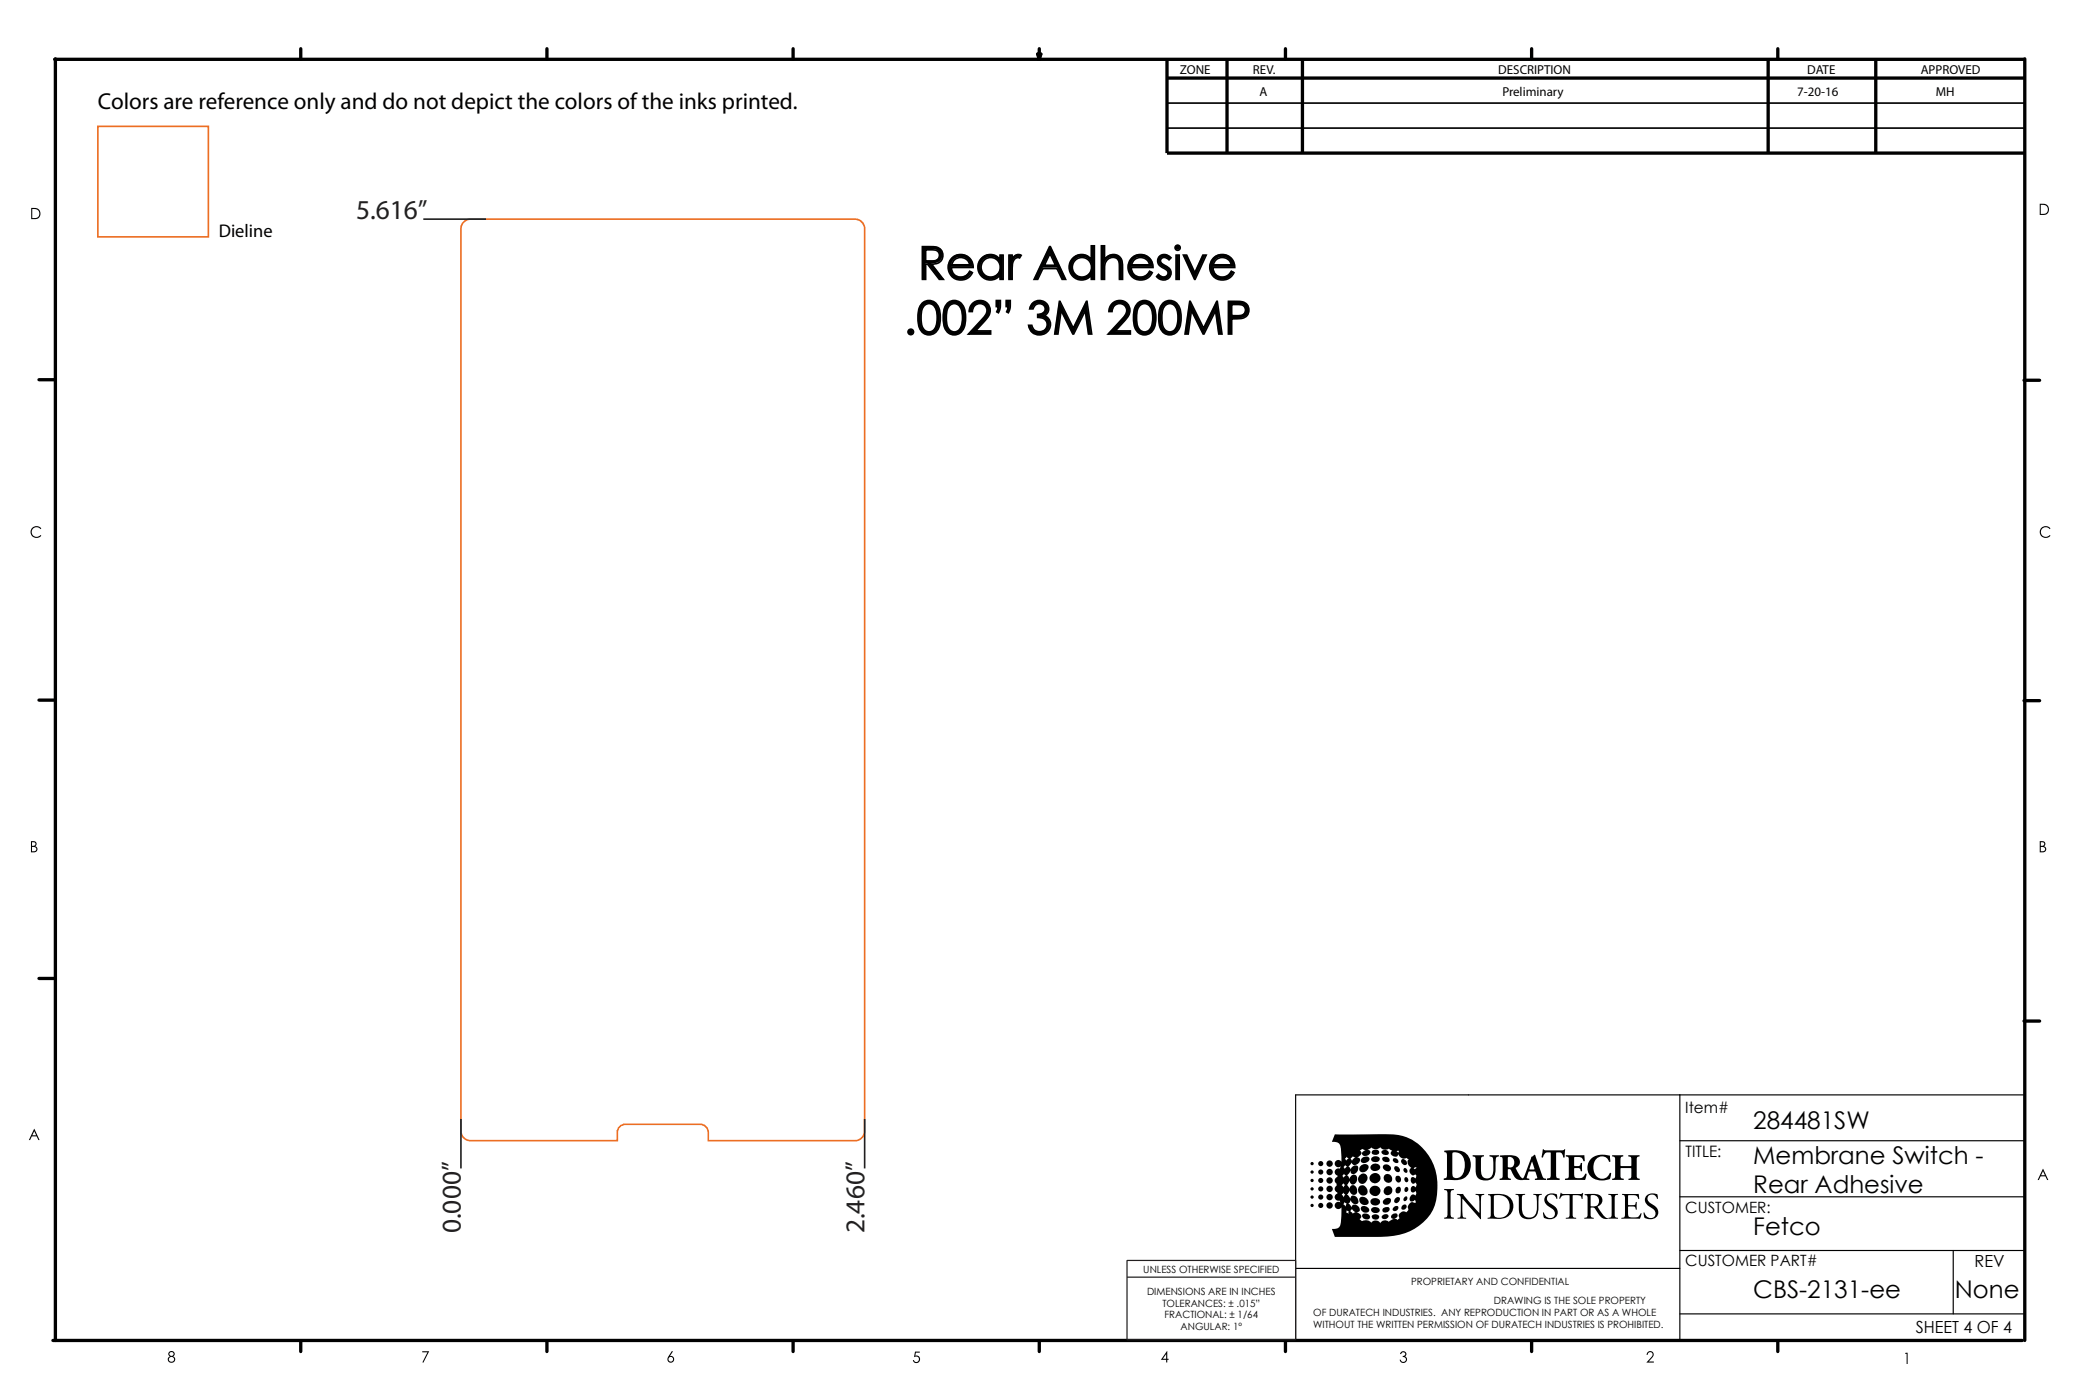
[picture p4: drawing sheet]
<svg xmlns="http://www.w3.org/2000/svg" width="323mm" height="214mm" viewBox="0 0 323 214" stroke-linecap="round" stroke-linejoin="round" font-family="sans-serif">
<!-- layer: Print -->
<path d="M15.1 19.6h17.1v17.1h-17.1zM71.6 34.5l.8-.5 .4-.1h59.5a1.49 1.49 0 0 1 1.5 1.5v139.7a1.49 1.49 0 0 1-1.5 1.5h-22.7v-1.3a1.27 1.27 0 0 0-1.3-1.3h-11.5a1.27 1.27 0 0 0-1.3 1.3v1.3h-22.7a1.49 1.49 0 0 1-1.5-1.5v-139.7z" fill="none" stroke="#ec6e23" stroke-width=".25"/>
<g fill="none" stroke="#000" stroke-width=".25">
<path d="M142.8 38.2h1a1.8 1.8 0 0 1 2.1 1 1.41 1.41 0 0 1-1.7 1.7l1.8 2.3h-.6l-1.8-2.3h-.3v2.3h-.5zM143.3 38.7h.9a.89 .89 0 0 1 1.1 .4 .89 .89 0 0 1-.4 1.2l-1.6 .1zM147.5 39.8a1.93 1.93 0 0 1 2.1-.2 1.93 1.93 0 0 1 1 1.8h-3.4a1.48 1.48 0 0 0 1.2 1.5 1.48 1.48 0 0 0 1.7-.9l.4 .2a1.99 1.99 0 0 1-3 .7 1.99 1.99 0 0 1 0-3.1zM151.9 40a1.85 1.85 0 0 1 2.9 .2v-.7h.5v3.7h-.5v-.6a1.95 1.95 0 0 1-2.9 .2 1.95 1.95 0 0 1 0-2.8zM156.2 39.5h.5v.5a1.03 1.03 0 0 1 1.4-.5l-.3 .4a.86 .86 0 0 0-1.1 1v2.3h-.5zM162.4 38.2h.2l2.3 5h-.5l-.8-1.6h-2.2l-.8 1.6h-.6zM162.5 39.2l.9 1.9h-1.8zM166 40a1.84 1.84 0 0 1 2.9 .2v-2.2h.5v5.2h-.5v-.6a1.94 1.94 0 0 1-2.8 .2 1.94 1.94 0 0 1-.1-2.8zM170.5 38h.5v2.2a1.47 1.47 0 0 1 1.7-.8 1.47 1.47 0 0 1 1 1.6v2.2h-.4v-1.7a1.25 1.25 0 0 0-.8-1.6 1.41 1.41 0 0 0-1.5 1.6v1.7h-.5zM175.3 39.8a1.93 1.93 0 0 1 2.1-.2 1.93 1.93 0 0 1 1.1 1.8h-3.4a1.48 1.48 0 0 0 1.2 1.5 1.48 1.48 0 0 0 1.6-.9l.4 .2a1.99 1.99 0 0 1-3 .7 1.99 1.99 0 0 1 0-3.1zM179.5 39.7a1.23 1.23 0 0 1 1.7 .2l-.3 .3a.7 .7 0 0 0-.7-.4 .7 .7 0 0 0-.6 .6l.1 .3 .6 .4a1.15 1.15 0 0 1 .8 1.7 1.15 1.15 0 0 1-1.8 .3l-.3-.3 .3-.3a.76 .76 0 0 0 .9 .4 .76 .76 0 0 0 .6-.8l-.5-.5a1.33 1.33 0 0 1-1.1-1.5zM182 39.5h.5v3.7h-.5z"/>
<path d="M183.2 39.5h.5l1.2 2.7 1.3-2.7h.5l-1.7 3.7h-.1zM188 39.8a1.93 1.93 0 0 1 2.1-.2 1.93 1.93 0 0 1 1 1.8h-3.4a1.48 1.48 0 0 0 1.2 1.5 1.48 1.48 0 0 0 1.7-.9l.4 .2a1.99 1.99 0 0 1-3.1 .7 1.99 1.99 0 0 1 .1-3.1zM142.7 47a1.61 1.61 0 0 1 1.7-.4 1.61 1.61 0 0 1 1 1.4 3.7 3.7 0 0 1-.7 3.5 1.65 1.65 0 0 1-2.6-1.4 3.9 3.9 0 0 1 .6-3.1zM143 47.4a1.13 1.13 0 0 1 1.3-.3 1.13 1.13 0 0 1 .7 1.1 3.4 3.4 0 0 1-.6 3 1.14 1.14 0 0 1-1.8-1 4.3 4.3 0 0 1 .4-2.8zM146.6 47a1.61 1.61 0 0 1 1.7-.4 1.61 1.61 0 0 1 1 1.4 3.7 3.7 0 0 1-.7 3.5 1.65 1.65 0 0 1-2.6-1.4 3.9 3.9 0 0 1 .6-3.1zM146.9 47.4a1.13 1.13 0 0 1 1.3-.3 1.13 1.13 0 0 1 .7 1.1 3.4 3.4 0 0 1-.6 3 1.14 1.14 0 0 1-1.7-1 4.3 4.3 0 0 1 .3-2.8zM147.7 40.2a1.44 1.44 0 0 1 2.4 .8h-2.8zM150.5 47a1.6 1.6 0 0 1 2.3 0 1.6 1.6 0 0 1-.1 2.3l-1.7 1.9h2.3v.5h-3.4l1.9-2.1a1.84 1.84 0 0 0 .8-2.1 1.16 1.16 0 0 0-1.3-.5 1.16 1.16 0 0 0-.8 1.2h-.5a1.74 1.74 0 0 1 .5-1.2zM154.2 46.5h.6v1.1l-.3 .8-.2-.2 .2-.7h-.3zM155.7 46.5h.7l-.1 1.1-.2 .8-.3-.2 .2-.7h-.3zM159.9 46.8a1.4 1.4 0 0 1 1.7-.1 1.4 1.4 0 0 1 .5 1.7l-.4 .5a1.6 1.6 0 0 1 .7 2.1 1.6 1.6 0 0 1-2.1 .7l-.7-.5-.3-.5-.1-.4h.5a1.16 1.16 0 0 0 1.7 1 1.16 1.16 0 0 0 .2-1.9l-1-.3v-.4a.91 .91 0 0 0 .9-.3 .91 .91 0 0 0 .2-1 .99 .99 0 0 0-1.1-.4 .99 .99 0 0 0-.7 .8h-.5l.2-.5zM164 46.6l2.1 4.2 2.1-4.2 .8 5.1h-.5l-.5-3.6-1.8 3.6h-.2l-1.8-3.6-.5 3.6h-.5z"/>
<path d="M172.1 47a1.6 1.6 0 0 1 2.3 0 1.6 1.6 0 0 1 0 2.3l-1.8 1.9h2.3v.5h-3.4l1.9-2.1a1.84 1.84 0 0 0 .8-2.1 1.16 1.16 0 0 0-1.3-.5 1.16 1.16 0 0 0-.8 1.2h-.5a1.74 1.74 0 0 1 .5-1.2zM175.6 40.2a1.44 1.44 0 0 1 2.3 .8h-2.8zM176.1 47a1.61 1.61 0 0 1 1.6-.4 1.61 1.61 0 0 1 1.1 1.4 3.7 3.7 0 0 1-.8 3.5 1.65 1.65 0 0 1-2.5-1.4 3.9 3.9 0 0 1 .6-3.1zM176.3 47.4a1.13 1.13 0 0 1 1.3-.3 1.13 1.13 0 0 1 .7 1.1 3.4 3.4 0 0 1-.5 3 1.14 1.14 0 0 1-1.8-1 4.3 4.3 0 0 1 .3-2.8zM180 47a1.61 1.61 0 0 1 1.6-.4 1.61 1.61 0 0 1 1.1 1.4 3.7 3.7 0 0 1-.8 3.5 1.65 1.65 0 0 1-2.5-1.4 3.9 3.9 0 0 1 .6-3.1zM180.2 47.4a1.13 1.13 0 0 1 1.3-.3 1.13 1.13 0 0 1 .7 1.1 3.4 3.4 0 0 1-.5 3 1.14 1.14 0 0 1-1.8-1 4.3 4.3 0 0 1 .3-2.8zM184.1 46.6l2.2 4.2 2.1-4.2 .7 5.1h-.5l-.5-3.6-1.8 3.6h-.1l-1.8-3.6-.5 3.6h-.5zM188.2 40.2a1.44 1.44 0 0 1 2.4 .8h-2.8zM190.1 46.6h1a1.79 1.79 0 0 1 2.2 1.1 1.34 1.34 0 0 1-1.5 1.6h-1.2v2.4h-.5zM190.6 47.1h.9a.89 .89 0 0 1 1.2 .5 .89 .89 0 0 1-.5 1.2l-1.6 .1z"/>
<circle cx="182.3" cy="38.3" r=".4"/>
<circle cx="141" cy="51.4" r=".43"/>
<circle cx="153.3" cy="41.4" r="1.5"/>
<circle cx="167.5" cy="41.4" r="1.5"/>
</g>
<path d="M260 176.6h53.4M260 169.5v38M313.4 169.5h-112.9v37.9M200.5 196.3h59.5M260 185.2h53.4M260 193.6h53.4M302.3 193.6v9.8M260 203.4h53.4" fill="none" stroke="#000" stroke-width=".18"/>
<g fill="#000">
<path d="M5 81.7a.95 .95 0 0 1 1.4 .1l-.1 .1a.75 .75 0 0 0-1.1-.1 .75 .75 0 0 0 0 1.1 .75 .75 0 0 0 1.1-.1l.1 .1a.93 .93 0 0 1-1.4 .2 .93 .93 0 0 1 0-1.4zM316 81.7a.95 .95 0 0 1 1.4 .1l-.2 .1a.75 .75 0 0 0-1.1-.1 .75 .75 0 0 0 0 1.1 .75 .75 0 0 0 1.1-.1l.2 .1a.93 .93 0 0 1-1.4 .2 .93 .93 0 0 1 0-1.4zM210.9 179.2a.63 .63 0 0 1 1.1 .2 .85 .85 0 0 1-1.3 .4l-.1-.2zM212.4 179.1a.69 .69 0 0 1 1.1 .3 .75 .75 0 0 1-1.3 .1zM212.5 178.1a.57 .57 0 0 1 .6-.1 .57 .57 0 0 1 .3 .5l-.3 .2a.46 .46 0 0 1-.6 0 .46 .46 0 0 1 0-.6zM214 179.1a.57 .57 0 0 1 .8 0 .57 .57 0 0 1 .1 .7 .69 .69 0 0 1-1-.5zM213.8 178.2a.59 .59 0 0 1 .8-.2 .59 .59 0 0 1 .3 .6 .63 .63 0 0 1-.7 .1 .63 .63 0 0 1-.4-.5zM215.7 179.3a.51 .51 0 0 1 .6 .1 .51 .51 0 0 1 .1 .6 .49 .49 0 0 1-.6-.1 .49 .49 0 0 1-.1-.6zM228 178.8h1.6v.2l-.3 .1-.1 .5a4.2 4.2 0 0 0 .2 2.5 .94 .94 0 0 0 1.1 .2 .94 .94 0 0 0 .6-.9v-1.8a.5 .5 0 0 0-.6-.6v-.2h1.5v.2a.48 .48 0 0 0-.5 .6v1.3a1.59 1.59 0 0 1-1.1 1.8 1.59 1.59 0 0 1-1.9-.8l-.1-2.6-.1-.2-.4-.1zM238.8 177.9l.3 .1h2.5l.6-.1v1.2h-.2a.74 .74 0 0 0-1.1-.7v3.7v.2l.5 .1v.2h-1.9v-.2l.4-.1 .1-.2v-3.7a.84 .84 0 0 0-1.2 .8l-.2-.1zM246.2 179.4a2.99 2.99 0 0 1 3-.5v.9h-.2a1.2 1.2 0 0 0-1.2-.8 1.2 1.2 0 0 0-1.1 1.1 1.71 1.71 0 0 0 1.3 2.3 1.25 1.25 0 0 0 1.1-.8h.3a.83 .83 0 0 1-.8 1 2.18 2.18 0 0 1-2.9-1.8 1.92 1.92 0 0 1 .5-1.4zM210.5 183.6a.83 .83 0 0 1 1 .3 .83 .83 0 0 1-.2 1.1 .85 .85 0 0 1-1-.4 .85 .85 0 0 1 .2-1z"/>
<path d="M210.6 185.3a.88 .88 0 0 1 1.2 1 .78 .78 0 0 1-1.1 .1 .78 .78 0 0 1-.1-1.1zM210.9 188a.73 .73 0 0 1 1.1 .5 .65 .65 0 0 1-.7 .2 .65 .65 0 0 1-.4-.7zM210.4 182a.72 .72 0 0 1 1.1-.2 .72 .72 0 0 1-.1 1.1 .71 .71 0 0 1-1 .1 .71 .71 0 0 1 0-1zM210.7 186.8a.74 .74 0 0 1 .8 0 .74 .74 0 0 1 .3 .7 .7 .7 0 0 1-.8 .1 .7 .7 0 0 1-.3-.8zM210.6 180.5a.66 .66 0 0 1 .7-.4 .66 .66 0 0 1 .5 .6 .8 .8 0 0 1-.6 .7 .8 .8 0 0 1-.8-.3v-.4zM212.2 185.7a.82 .82 0 0 1 1.4 .4 .76 .76 0 0 1-.9 .5 .76 .76 0 0 1-.6-.8zM212.3 180.3a.7 .7 0 0 1 .9-.2 .7 .7 0 0 1 .3 .8 .87 .87 0 0 1-1.4-.1v-.2zM212.4 188.1l.2-.1a.51 .51 0 0 1 .6 0 .51 .51 0 0 1 .1 .6 .59 .59 0 0 1-.6 .2 .59 .59 0 0 1-.4-.6zM212.2 181.9a.84 .84 0 0 1 1.1-.2 .84 .84 0 0 1 .2 1.2 .84 .84 0 0 1-1.2 .1 .73 .73 0 0 1-.1-1.1zM212.4 186.9a.73 .73 0 0 1 1.1 .5 .77 .77 0 0 1-1.3 0v-.3zM214.1 180.4a.71 .71 0 0 1 .8-.1 .71 .71 0 0 1 .4 .7 .65 .65 0 0 1-.9 .2 .65 .65 0 0 1-.3-.8zM214.3 181.8a.72 .72 0 0 1 1 .2 .72 .72 0 0 1-.2 1 .74 .74 0 0 1-.8-.3 .74 .74 0 0 1 0-.9z"/>
<path d="M213.9 188.2a.53 .53 0 0 1 .5-.3 .53 .53 0 0 1 .5 .4 .6 .6 0 0 1-1.1 .1zM214 187.1a.74 .74 0 0 1 1.1-.1 .59 .59 0 0 1-.4 .6 .59 .59 0 0 1-.7-.2zM214.2 185.6a.58 .58 0 0 1 .6-.2 .58 .58 0 0 1 .5 .4 .68 .68 0 0 1-.5 .6 .68 .68 0 0 1-.8-.3zM214.3 183.9a.68 .68 0 0 1 1.2 .1 .68 .68 0 0 1-.7 1 .64 .64 0 0 1-.6-.4 .64 .64 0 0 1 .1-.7zM215.9 180.5a.56 .56 0 0 1 .6 .3 .56 .56 0 0 1 0 .6 .56 .56 0 0 1-.6-.2 .56 .56 0 0 1 0-.7zM216 185.5l.2-.2a.39 .39 0 0 1 .5 .3 .39 .39 0 0 1-.2 .4 .39 .39 0 0 1-.7 0zM215.7 186.9a.48 .48 0 0 1 .7-.1 .52 .52 0 0 1-.2 .6 .52 .52 0 0 1-.7-.1zM216.2 183.8l.3-.1a.5 .5 0 0 1 .3 .7 .5 .5 0 0 1-.8 .2v-.3zM216 182.1a.5 .5 0 0 1 .8 .3 .5 .5 0 0 1-.4 .6 .66 .66 0 0 1-.4-.9zM217.3 180.9l.2-.1a.53 .53 0 0 1 .3 .6l-.2 .1-.3-.1-.1-.3zM217.5 182.2h.2a.47 .47 0 0 1 .2 .7l-.3 .1a.47 .47 0 0 1-.1-.8zM216.9 179.5a.55 .55 0 0 1 .7 .1 .55 .55 0 0 1 0 .7 .58 .58 0 0 1-.6-.2 .58 .58 0 0 1-.1-.6z"/>
<path d="M217.1 186.6l.2-.2a.39 .39 0 0 1 .4 .4 .39 .39 0 0 1-.4 .4h-.3l-.1-.1zM217.4 183.9l.2-.2a.36 .36 0 0 1 .4 .5 .36 .36 0 0 1-.6 .2zM217.4 185.3l.3-.1a.39 .39 0 0 1 .1 .5 .39 .39 0 0 1-.6 .1zM223.5 184h1.5v.1l-.4 .3-.1 .7v2.9l.1 .3 .4 .2v.1h-1.5l.5-.3v-.7v-2.9v-.3l-.1-.1-.4-.1zM225.5 184.8h.9l2.5 2.9 .1-1.7a1.13 1.13 0 0 0-.3-1l-.3-.1h1.3l-.4 .2-.1 .2v3.3l-.1 .1-2.7-3.2v2.6a.4 .4 0 0 0 .5 .4v.1h-1.3l.4-.2 .1-.3v-2.8a.48 .48 0 0 0-.6-.4zM234.6 184.8h1.4v.1l-.4 .2-.1 .6a3.2 3.2 0 0 0 .4 2.5 1.21 1.21 0 0 0 1.5 .1 1.21 1.21 0 0 0 .5-1.4l-.1-1.6a.51 .51 0 0 0-.5-.4h1.3l-.4 .2-.1 1.8a1.56 1.56 0 0 1-1 1.7 1.56 1.56 0 0 1-1.9-.7l-.2-2.8-.4-.2zM239.2 185.1a1.8 1.8 0 0 1 1.7-.3l.1 .8a.82 .82 0 0 0-.7-.7 .82 .82 0 0 0-.9 .4 .81 .81 0 0 0 .5 .9 1.51 1.51 0 0 1 1.1 1.8 1.43 1.43 0 0 1-2 .5l-.1-.8a.97 .97 0 0 0 .7 .8 .97 .97 0 0 0 1-.4 .88 .88 0 0 0-.4-1 1.82 1.82 0 0 1-1.2-1.4zM241.5 184.6l.6 .2h2.6l.3-.2-.1 .9-.1 .1v-.2a.55 .55 0 0 0-.8-.4h-.6v3.1a.48 .48 0 0 0 .6 .5h-1.6v-.1a.4 .4 0 0 0 .5-.4v-2.9v-.2h-.1a1.11 1.11 0 0 0-1.4 .5zM242.4 178.8h2.8l.1 .9h-.1l-.5-.5-1-.1v1.4h.5a.39 .39 0 0 0 .4-.5h.3v1.3h-.3a.39 .39 0 0 0-.4-.5h-.5l-.1 1.1a.38 .38 0 0 0 .4 .4 1.08 1.08 0 0 0 1.3-.6h.3l-.3 .9h-3.1v-.2l.5-.1 .1-.5v-2.5l-.1-.2-.3-.1zM248.9 184.8l1.5 .1-.3 .1-.2 .3v2.8a.49 .49 0 0 0 .5 .5h-1.5v-.1a.38 .38 0 0 0 .5-.4v-2.8v-.2l-.5-.2zM249.5 178.8h1.7v.2l-.3 .1-.1 .2v1v.2h.2h1.5v-1.2l-.1-.2-.4-.1v-.2h1.7v.2l-.3 .1-.1 .2v2.5l.1 .6h.4v.2h-1.7v-.2h.3l.1-.2v-1.2v-.2h-.3h-1.4v1.4l.1 .2h.4v.2h-1.8v-.2h.4l.1-.6v-2.5l-.1-.2-.4-.1zM251.1 184.8h2.5l.1 .8h-.1a.78 .78 0 0 0-1-.6h-.6v1.5h1l.2-.4h.1v1.1h-.1l-.3-.4h-.9v1.2a.38 .38 0 0 0 .4 .4h.7a1.04 1.04 0 0 0 .9-.6l-.2 .8h-2.8v-.1a.4 .4 0 0 0 .5-.4v-2.8v-.2l-.4-.2z"/>
<path d="M254.8 185.1a1.79 1.79 0 0 1 1.7-.3v.8a.82 .82 0 0 0-.6-.7 .82 .82 0 0 0-.9 .4 .81 .81 0 0 0 .5 .9 1.51 1.51 0 0 1 1.1 1.8 1.43 1.43 0 0 1-2.1 .5l-.1-.8a.97 .97 0 0 0 .8 .8 .97 .97 0 0 0 1-.4 .88 .88 0 0 0-.4-1 1.82 1.82 0 0 1-1.2-1.4zM65.3 209.1h1.1l-.9 1.8h-.1l.8-1.6h-.9zM141.6 209.2h.8v.2h-.6l-.1 .4a.57 .57 0 0 1 .7 .4 .57 .57 0 0 1-.4 .7 .57 .57 0 0 1-.7-.4h.2a.43 .43 0 0 0 .5 .3 .43 .43 0 0 0 .3-.6 .43 .43 0 0 0-.6-.2l-.2 .1zM216.9 209.2a.46 .46 0 0 1 .6 .1 .46 .46 0 0 1 0 .6 .56 .56 0 0 1 0 1 .56 .56 0 0 1-.9-.5h.2a.4 .4 0 0 0 .4 .4 .4 .4 0 0 0 .4-.4 .4 .4 0 0 0-.5-.4v-.1a.32 .32 0 0 0 .4-.3 .32 .32 0 0 0-.3-.4 .32 .32 0 0 0-.3 .4h-.2zM255 209.3a.58 .58 0 0 1 .9 .1 .58 .58 0 0 1-.3 .9l-.4 .4h.8v.2h-1.2l.7-.7a.45 .45 0 0 0 .3-.6 .45 .45 0 0 0-.5-.3l-.3 .4h-.2zM294.9 209.4h.3v1.7h-.1v-1.6h-.3z"/>
<path d="M5 32.4v1.4a.77 .77 0 0 0 .9-.2 .77 .77 0 0 0 .1-1l-.4-.2zM4.8 32.2a1.07 1.07 0 0 1 1.4 .7 .83 .83 0 0 1-.8 1h-.6z"/>
<path d="M315.9 31.7v1.4a.77 .77 0 0 0 .9-.2 .77 .77 0 0 0 0-.9l-.3-.2zM315.7 31.5a1.07 1.07 0 0 1 1.4 .7 .83 .83 0 0 1-.9 1.1h-.5z"/>
<path d="M5 131.1v.7a.41 .41 0 0 0 .5-.1 .41 .41 0 0 0 .1-.5zM5 130.4v.5a.32 .32 0 0 0 .4-.1 .32 .32 0 0 0-.1-.4zM4.8 130.2h.3a.43 .43 0 0 1 .5 .2 .43 .43 0 0 1-.2 .6 .48 .48 0 0 1 .4 .5 .48 .48 0 0 1-.5 .4h-.5z"/>
<path d="M315.9 131.1v.7a.41 .41 0 0 0 .5-.1 .41 .41 0 0 0 .1-.5zM315.9 130.4v.5a.32 .32 0 0 0 .4-.1 .32 .32 0 0 0-.1-.4zM315.7 130.2h.3a.43 .43 0 0 1 .5 .2 .43 .43 0 0 1-.2 .6 .48 .48 0 0 1 .4 .5 .48 .48 0 0 1-.5 .4h-.5z"/>
<path d="M5.3 175.1l-.3 .6h.6zM5.3 174.7l.8 1.8h-.2l-.2-.6h-.8l-.2 .6h-.2z"/>
<path d="M218.8 180.8a.3 .3 0 0 1 .5-.1l-.3 .3zM210.5 178.1l.3-.3 .6 .2a.53 .53 0 0 0-.5 .8 .75 .75 0 0 0 1.2-.6l-.5-.2 .6-.4a.94 .94 0 0 0 1.4 0 .97 .97 0 0 0 1.4 .2l.5 .3a.43 .43 0 0 0-.2 .7 .67 .67 0 0 0 1.1 0v-.2a.9 .9 0 0 0 1.3 .6l.2 .2v.2a.87 .87 0 0 0 .5 1.2 .6 .6 0 0 0-.2 .8 .6 .6 0 0 0 .8 .2l.2 .1-.2 .5-.4-.2a.56 .56 0 0 0-.3 .6 .56 .56 0 0 0 .5 .4l.2-.2a.43 .43 0 0 1 .1 .8l-.1-.1a.46 .46 0 0 0-.7 .3 .46 .46 0 0 0 .6 .5l.1-.2a.51 .51 0 0 1 0 .8l-.1-.2a.61 .61 0 0 0-.6 .3 .61 .61 0 0 0 .1 .7l.2 .1 .4-.3 .1 .4-.1 .1a.78 .78 0 0 0-.9 .1 .78 .78 0 0 0-.1 1l-.4 .3a.68 .68 0 0 0-.8 .1 .68 .68 0 0 0-.2 .8l-.3 .3-.1-.1-.4-.1h.2a.42 .42 0 0 0 .3-.3 .42 .42 0 0 0-.1-.5 .61 .61 0 0 0-.9 .7l.4 .2-.8 .4a.82 .82 0 0 0-1.3 .2 .81 .81 0 0 0-1.4 0 1.28 1.28 0 0 0-1.5-.3l-.3-.3 .2-.2a.66 .66 0 0 0-.7-.9l.5-.1a.71 .71 0 0 0-.3-.9 .71 .71 0 0 0-.9 .1v.2l-.5-.6 .3-.3v-.3a.71 .71 0 0 0 .5 .6 .71 .71 0 0 0 .7-.2 .81 .81 0 0 0-.2-.8 .81 .81 0 0 0-.9-.1l-.1 .3-.3-.5-.2-.1 .2-.2 .1-.4a.65 .65 0 0 0 .9 .6 .65 .65 0 0 0 .3-1 .57 .57 0 0 0-.6-.5 .57 .57 0 0 0-.6 .6l-.3-.6 .3-.6a.6 .6 0 0 0 .7 .5 .82 .82 0 0 0 .6-.7 .82 .82 0 0 0-.5-.8 .8 .8 0 0 0-.8 .7l-.1-.5-.2-.1 .3-.3 .2-.4v.1a.39 .39 0 0 0 .6 .4 .86 .86 0 0 0 .5-1.3 .78 .78 0 0 0-1.1 .6l-.3-.4 .5-.7 .1 .3a.74 .74 0 0 0 .9-.1 .74 .74 0 0 0 .2-.8l-.4-.2a.71 .71 0 0 0 .6-.9zM207.9 183.1l.3 .3-.3 .4-.3-.4zM208.1 186l.4 .3-.2 .5-.4-.4zM208.4 187.3l.4 .2-.1 .4-.4-.2zM207.9 184.6l.3 .3-.2 .4-.3-.4zM209.2 187.1l.3 .3 .4 .2-.5 .3-.4-.5zM208 181.7l.3 .2-.4 .4-.2-.3zM208.2 180.3l.3 .3-.4 .3-.2-.3zM208.5 179l.3 .3-.5 .3-.1-.2zM209.4 179l.4 .2-.2 .1-.4 .4a.43 .43 0 0 1 .2-.7zM216.1 178.2l.3-.1 .1 .1-.1 .3zM206.6 175.6l-.5 1.1a1.03 1.03 0 0 1 1.4 1l.1 2.1a.56 .56 0 0 0-.8-.2 .56 .56 0 0 0-.1 .9 .56 .56 0 0 0 .8 0l-.1 .4a.56 .56 0 0 0-.8 .3 .56 .56 0 0 0 .4 .8v.2a.56 .56 0 0 0-.4 .5 .56 .56 0 0 0 .3 .5v.3a.68 .68 0 0 0 .1 1.1v.1a.56 .56 0 0 0-.4 .7 .56 .56 0 0 0 .7 .4l.2 .3a.56 .56 0 0 0-.8 .2 .56 .56 0 0 0 .1 .8 .56 .56 0 0 0 .8-.2v2a1.11 1.11 0 0 1-1.5 1.3l.5 1.2h6.5a10.1 10.1 0 0 0 6.8-1.9 6.7 6.7 0 0 0 2.6-6 7.7 7.7 0 0 0-6.3-7.9z"/>
<path d="M224.8 178.4v3a.79 .79 0 0 0 .4 .9 1.38 1.38 0 0 0 1.5-1.5 1.98 1.98 0 0 0-1.1-2.4l-.5-.1zM223.6 178.1a7 7 0 0 1 2.9 .2 2.39 2.39 0 0 1 1 3 2.39 2.39 0 0 1-2.9 1.3h-1.1l-.1-.1 .1-.1 .3-.1 .2-.7-.1-2.8-.1-.4-.2-.1z"/>
<path d="M231.3 185l-.1 2.6a.68 .68 0 0 0 .8 .9 1.76 1.76 0 0 0 1.6-1.1 1.76 1.76 0 0 0-.3-1.8 2.08 2.08 0 0 0-2-.6zM230.3 184.8h.4a4.9 4.9 0 0 1 2.8 .4 1.97 1.97 0 0 1 .5 2.3 1.97 1.97 0 0 1-2.1 1.2l-1.6-.1-.1-.1a.37 .37 0 0 0 .5-.4v-2.9l-.1-.1-.3-.1z"/>
<path d="M233.4 179.1a.82 .82 0 0 1 1 .8 .82 .82 0 0 1-.9 .8l-.1-.2zM232.2 178.8v.2l.3 .1 .1 .2v2.5l-.1 .5-.4 .1v.2h1.7v-.2l-.3-.1-.1-.1v-1.1l.2-.1a1.04 1.04 0 0 1 .6 .8 1.47 1.47 0 0 0 1.8 .8h.7v-.2l-.4-.1 .2-.9 .2-.1h.9l.1 .1 .2 .9-.3 .1v.2h1.7v-.2a.55 .55 0 0 1-.6-.5l-1.1-3.1-.1-.1-.5 .4-1 2.8-.3 .5a3 3 0 0 1-1.1-1.7 .97 .97 0 0 0 .6-1.1 .97 .97 0 0 0-.9-.8zM237.1 179.8l.4 1.2h-.8z"/>
<path d="M246.2 185v1.6a.91 .91 0 0 0 1.4-.8 .91 .91 0 0 0-1.4-.8zM245.3 184.8a4.3 4.3 0 0 1 2.4 .3 1.06 1.06 0 0 1-.4 1.7 3.7 3.7 0 0 0 1.6 1.9h-.1a1.9 1.9 0 0 1-1.8-1.4 .5 .5 0 0 0-.8-.3 1.71 1.71 0 0 0 .1 1.4l.4 .1-.1 .1h-1.4v-.1a.37 .37 0 0 0 .5-.4v-2.8l-.1-.2-.3-.1z"/>
<path d="M316.2 181.3l-.3 .6h.6zM316.2 180.9l.8 1.7h-.2l-.2-.5h-.8l-.2 .5h-.2z"/>
<path d="M26.2 209.6a.35 .35 0 0 0 .7 0 .35 .35 0 0 0-.7 0zM26.1 210.4a.4 .4 0 0 0 .8 0 .4 .4 0 0 0-.8 0zM26.2 209.2a.47 .47 0 0 1 .7 0 .47 .47 0 0 1-.1 .7 .53 .53 0 0 1 .2 .8 .53 .53 0 0 1-.9 0 .53 .53 0 0 1 .2-.8l-.2-.2z"/>
<path d="M103.5 210.4a.36 .36 0 0 0 .7 0 .36 .36 0 0 0-.7 0zM104 209.1l.1 .1-.4 .7a.53 .53 0 0 1 .6 .6 .53 .53 0 0 1-.8 .4 .53 .53 0 0 1-.1-.9z"/>
<path d="M180.5 209.6l-.5 .7h.5zM180.6 209.1l.1 1.2h.2v.2h-.2v.4h-.2v-.4h-.8z"/>
<circle cx="203.1" cy="182.7" r=".25"/>
<circle cx="203.1" cy="185.3" r=".25"/>
<circle cx="203.1" cy="186.6" r=".25"/>
<circle cx="203.1" cy="181.4" r=".25"/>
<circle cx="203.1" cy="184" r=".25"/>
<circle cx="203.1" cy="180.1" r=".25"/>
<circle cx="204.4" cy="181.4" r=".4"/>
<circle cx="204.4" cy="180.1" r=".4"/>
<circle cx="204.4" cy="184" r=".4"/>
<circle cx="204.4" cy="186.6" r=".4"/>
<circle cx="204.4" cy="185.3" r=".4"/>
<circle cx="204.4" cy="182.7" r=".4"/>
<circle cx="205.8" cy="184" r=".5"/>
<circle cx="205.8" cy="186.6" r=".49"/>
<circle cx="205.8" cy="185.3" r=".49"/>
<circle cx="205.8" cy="181.4" r=".49"/>
<circle cx="205.8" cy="182.7" r=".49"/>
<circle cx="205.8" cy="180.1" r=".49"/>
<circle cx="212.8" cy="184.3" r=".84"/>
</g>
<g fill="none" stroke="#000" stroke-width=".51">
<path d="M8.5 9.2h304.8M8.6 9.1v198.4M46.5 7.5v1.7M84.6 7.5v1.7M122.7 7.5v1.7M160.6 8.4h.5l-.2 .8zM160.7 8.4l.2 .8M160.9 7.5v1.7M160.9 8.4v.8M180.6 12.1h132.8M180.6 9.2v14.5h132.8M189.9 9.2v14.5"/>
<path d="M199 7.5v1.7M201.6 9.2v14.5M237.1 7.5v1.7M273.7 9.2v14.5M275.2 7.5v1.7M290.3 9.2v14.5M313.4 9.1v198.4M6 58.8h2.5M313.3 58.9h2.4M6 108.4h2.5M313.3 108.4h2.4M6 151.4h2.5"/>
<path d="M313.3 158h2.4M8.2 207.5h304.8M46.5 207.5v1.7M84.6 207.5v1.7M122.7 207.5v1.7M160.9 207.5v1.7M199 207.5v1.7M237.1 207.5v1.7M275.2 207.5v1.7"/>
</g>
<path d="M180.6 16h132.8M180.6 19.8h132.8" fill="none" stroke="#000" stroke-width=".26"/>
<path d="M174.4 197.7h26.1M174.4 195.1h26.1v12.2h-26.1z" fill="none" stroke="#231f20" stroke-width=".19"/>
<path d="M65.5 33.9h9.7M71.3 173.2v7.7M133.8 173.2v7.7" fill="none" stroke="#231f20" stroke-width=".25"/>
<g font-size="7.1">
<text x="142.1" y="43.2">Rear Adhesive</text>
<text x="139.9" y="51.7">.002” 3M 200MP</text>
</g>
<g font-size="4.2" fill="#231f20">
<text x="55.1" y="33.9">5.616”</text>
<text x="71.3" y="190.9" transform="rotate(-90 71.3 190.9)">0.000”</text>
<text x="133.8" y="190.9" transform="rotate(-90 133.8 190.9)">2.460”</text>
</g>
<g font-size="3.8">
<text x="271.4" y="174.7">284481SW</text>
<text x="271.4" y="180.1">Membrane Switch -</text>
<text x="271.4" y="184.6">Rear Adhesive</text>
<text x="271.4" y="191.2">Fetco</text>
<text x="271.4" y="200.9">CBS-2131-ee</text>
<text x="302.6" y="200.9">None</text>
</g>
<text font-size="3.6" x="15.1" y="16.9">Colors are reference only and do not depict the colors of the inks printed.</text>
<text font-size="2.9" x="33.9" y="36.7">Dieline</text>
<g font-size="2.6">
<text x="305.6" y="196">REV</text>
<text x="296.5" y="206.3">SHEET 4 OF 4</text>
</g>
<g font-size="2.4">
<text x="260.8" y="172.3">Item#</text>
<text x="260.9" y="179.1">TITLE:</text>
<text x="260.8" y="187.8">CUSTOMER:</text>
<text x="260.8" y="196">CUSTOMER PART#</text>
</g>
<g font-size="2">
<text x="182.6" y="11.5">ZONE</text>
<text x="193.9" y="11.5">REV.</text>
<text x="231.9" y="11.5">DESCRIPTION</text>
<text x="279.7" y="11.5">DATE</text>
<text x="297.3" y="11.5">APPROVED</text>
<text x="194.9" y="14.8">A</text>
<text x="232.5" y="14.8">Preliminary</text>
<text x="278.1" y="14.8">7-20-16</text>
<text x="299.6" y="14.8">MH</text>
</g>
<g font-size="1.5">
<text x="176.9" y="197.1">UNLESS OTHERWISE SPECIFIED</text>
<text x="177.5" y="200.4">DIMENSIONS ARE IN INCHES</text>
<text x="179.9" y="202.3">TOLERANCES: ± .015”</text>
<text x="203.2" y="203.7">OF DURATECH INDUSTRIES. ANY REPRODUCTION IN PART OR AS A WHOLE</text>
<text x="218.4" y="198.8">PROPRIETARY AND CONFIDENTIAL</text>
<text x="231.2" y="201.9">DRAWING IS THE SOLE PROPERTY</text>
<text x="180.2" y="204.1">FRACTIONAL: ± 1/64</text>
<text x="182.7" y="205.9">ANGULAR: 1º</text>
<text x="203.2" y="205.5">WITHOUT THE WRITTEN PERMISSION OF DURATECH INDUSTRIES IS PROHIBITED.</text>
</g>
</svg>
